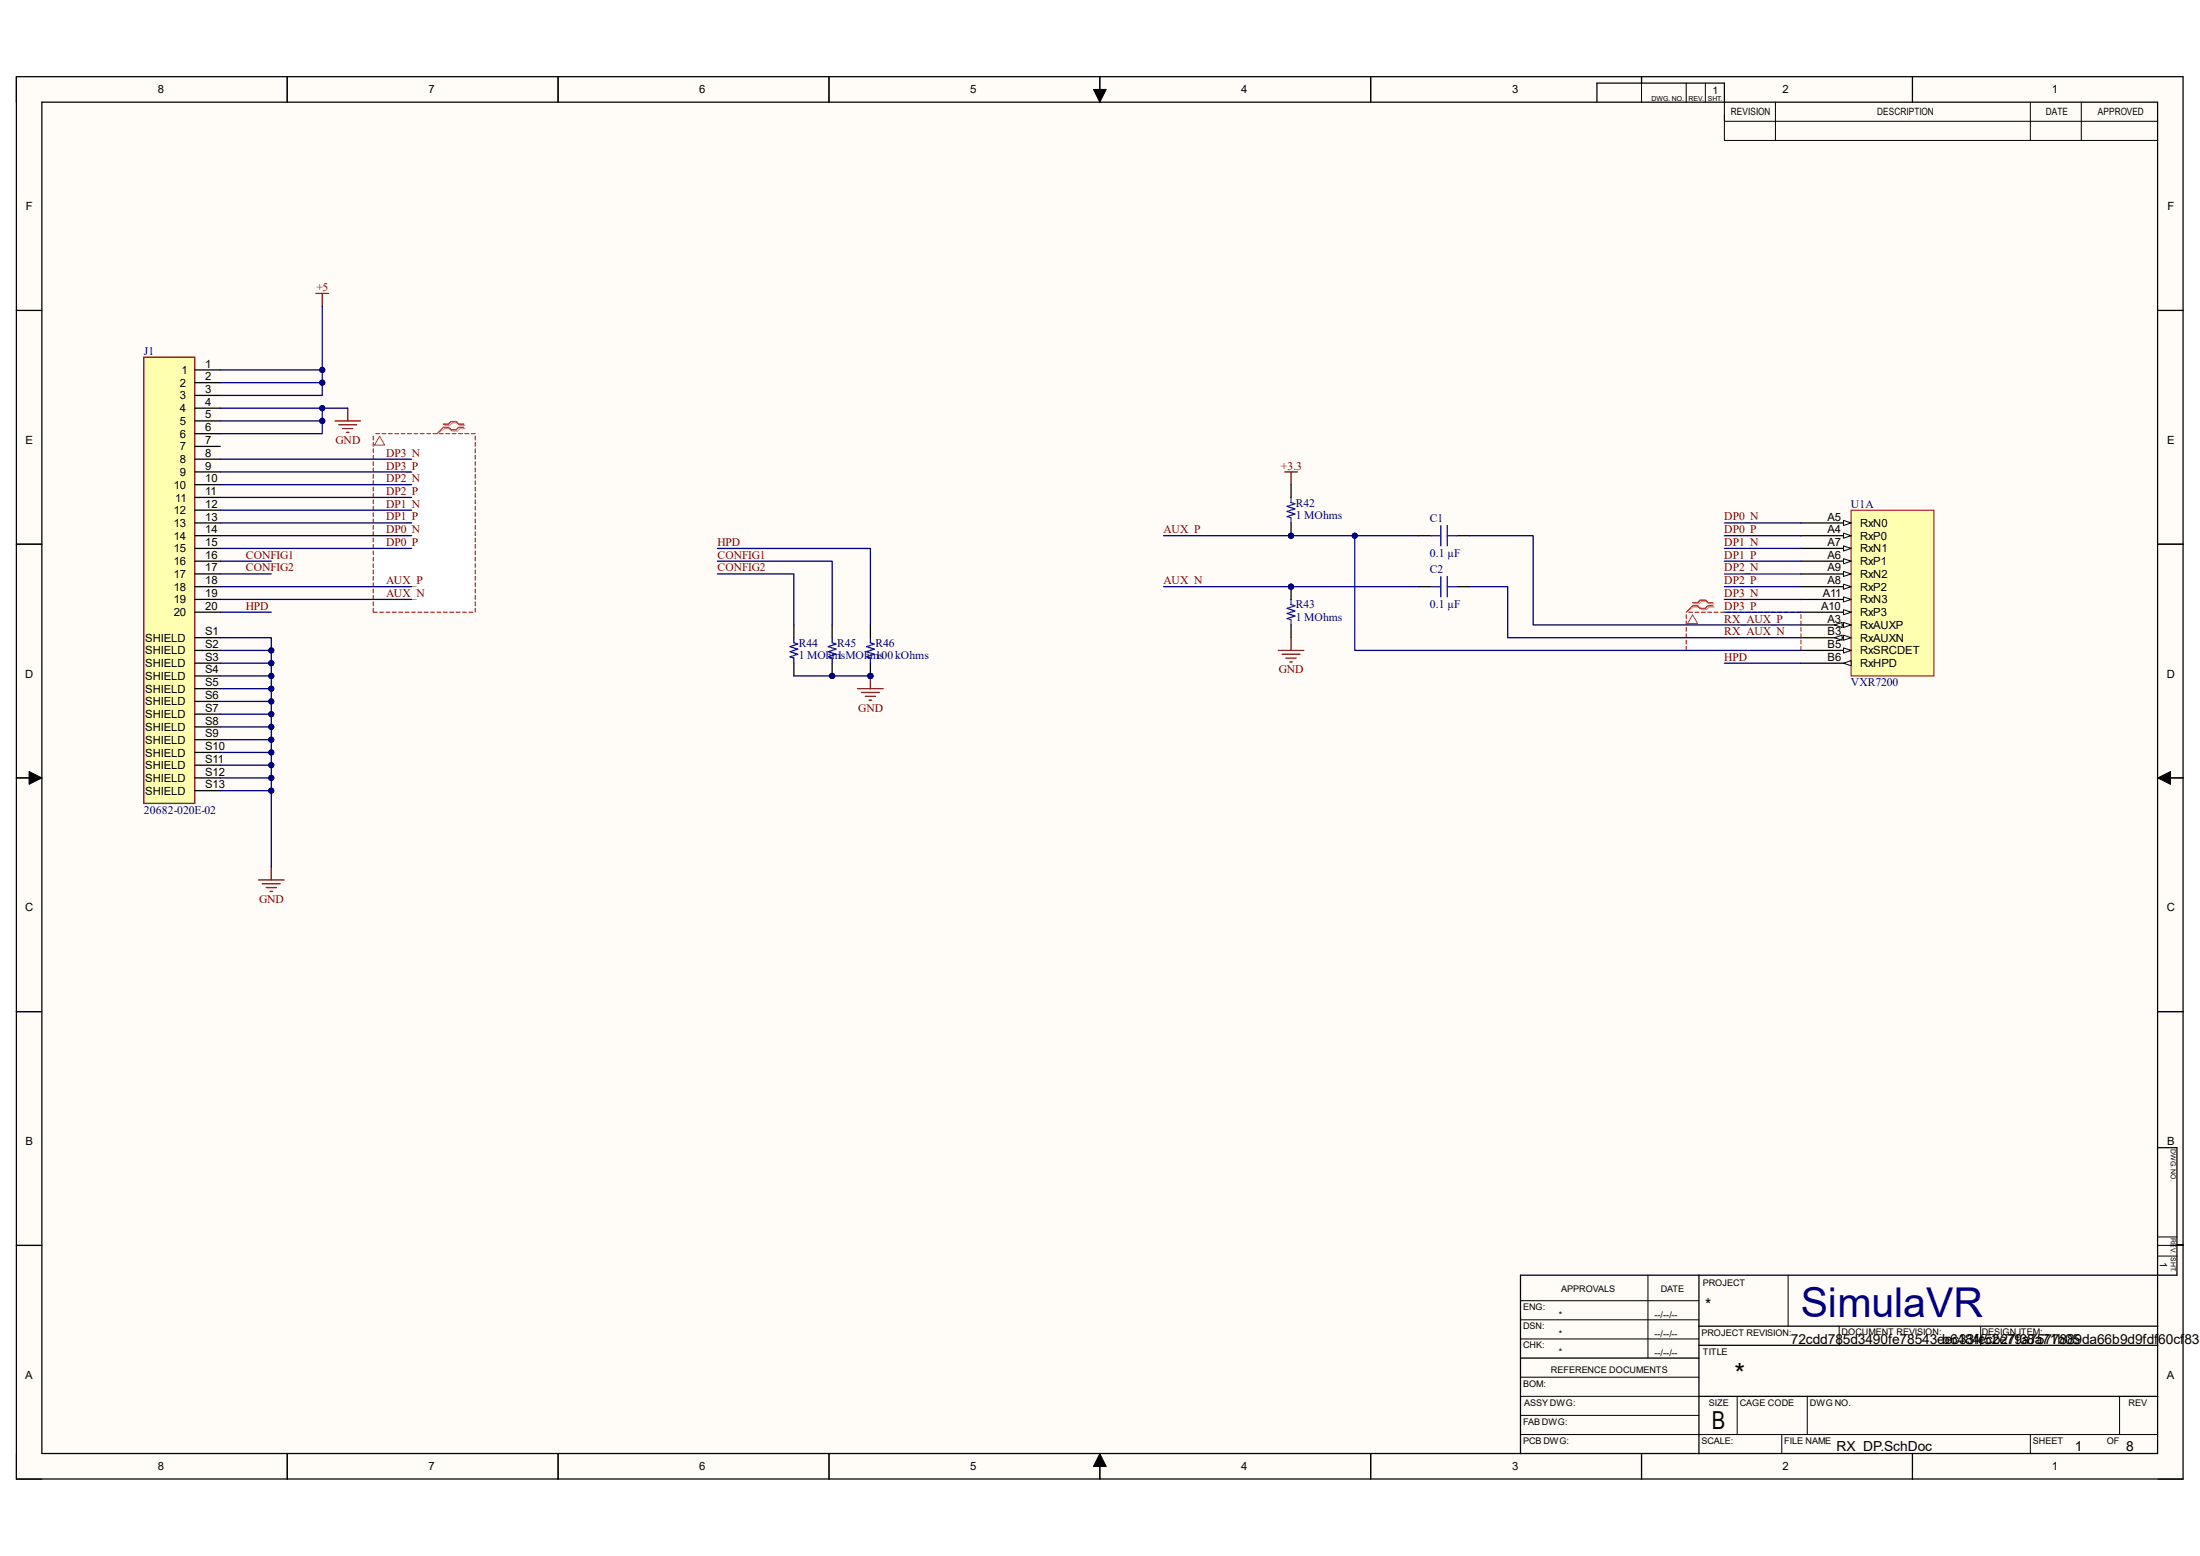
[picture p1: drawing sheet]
<svg xmlns="http://www.w3.org/2000/svg" width="297mm" height="210mm" viewBox="0 0 297 210" stroke-linecap="round" stroke-linejoin="round" font-family="sans-serif">
<g fill="#fffcf8">
<path d="M2.2 10.4h292.6v189.2h-292.6z" fill-rule="evenodd"/>
<path d="M5.7 13.8h285.6v182.4h-285.6z" fill-rule="evenodd"/>
</g>
<g fill="none" stroke="#000" stroke-width=".14">
<path d="M2.2 10.3v3.5M38.8 10.3v3.5M75.3 10.3v3.5M111.9 10.4v3.4M148.5 10.4v3.4M185 10.4v3.4M221.6 10.4v3.4M258.2 10.4v3.4M2.2 41.9h3.4M291.3 41.9h3.5M2.2 73.4h3.4M291.3 73.4h3.5"/>
<path d="M2.2 105h3.4M291.3 105h3.5M2.2 136.5h3.4M291.3 136.5h3.5M2.2 168.1h3.4M291.3 168.1h3.5M2.2 196.2v3.4h3.5M38.8 196.2v3.4M75.3 196.2v3.4M111.9 196.2v3.4M148.5 196.2v3.4M185 196.2v3.4"/>
<path d="M221.6 196.2v3.4M258.2 196.2v3.4M291.3 199.6h3.5"/>
</g>
<g fill="#fff">
<path d="M50.4 58.5h13.8v24.1h-13.8z" fill-rule="evenodd"/>
<path d="M227.6 82.6h15.5v5.2h-15.5z" fill-rule="evenodd"/>
</g>
<g fill="none" stroke="#000" stroke-width=".14">
<path d="M147.6 12.1h1.7l-.8 1.7zM227.6 11.2v2.6M230.2 11.2v2.6M232.8 13.8v5.2h58.5M232.8 16.4h58.5M239.7 13.8v5.2M274.1 13.8v5.2M281 13.8v5.2M3.9 104.1l1.7 .9-1.7 .9zM291.3 105l1.7-.9v1.8zM205.3 178.1h24.1M205.3 175.6h24.1"/>
<path d="M222.5 172.1v11.2M241.4 172.1v6.9M248.3 179v2.6M267.4 179v2.6M291.3 169.5h2.6M291.3 167h2.6M148.5 196.2l.8 1.7h-1.7zM205.3 193.6h86M205.3 180.7h24.1M205.3 188.5h24.1M205.3 185.9h24.1M205.3 191h24.1"/>
<path d="M234.5 188.5v5.1M240.5 193.6v2.6M244 188.5v5.1M274.1 193.6v2.6M286.2 188.5v5.1"/>
</g>
<g fill="none" stroke="#000" stroke-width=".17">
<path d="M2.2 10.4h292.5v189.2h-292.5zM5.7 13.8h285.6v182.4h-285.6zM38.8 10.3v3.5M75.3 10.3v3.5M111.9 10.4v3.4M148.5 10.4v3.4M185 10.4v3.4M215.6 13.8v-2.6h17.2v2.6M221.6 10.4v.8M258.2 10.4v3.4M2.2 41.9h3.4M291.3 41.9h3.5"/>
<path d="M2.2 73.4h3.4M291.3 73.4h3.5M2.2 105h3.4M291.3 105h3.5M2.2 136.5h3.4M291.3 136.5h3.5M291.3 154.9h2.6v17.2h-88.6v24.1M2.2 168.1h3.4M229.4 179h61.9M229.4 172.1v24.1M293.9 168h.9M38.8 196.2v3.4"/>
<path d="M75.3 196.2v3.4M111.9 196.2v3.4M148.5 196.2v3.4M185 196.2v3.4M205.3 183.3h24.1M221.6 196.2v3.4M229.4 181.6h61.9M229.4 188.5h61.9M258.2 196.2v3.4"/>
</g>
<path d="M147.6 12.1h1.7l-.8 1.7zM3.9 104.1l1.7 .9-1.7 .9zM291.3 105l1.7-.9v1.8zM148.5 196.2l.8 1.7h-1.7z" fill="#000"/>
<path d="M249.9 68.9h11.2v22.3h-11.2z" fill-rule="evenodd" fill="#ffffb0"/>
<path d="M249.9 68.9h11.2v22.3h-11.2z" fill="none" stroke="#800000" stroke-width=".14"/>
<path d="M243.1 70.6h6.8" fill="none" stroke="#000" stroke-width=".17"/>
<path d="M248.9 70.2l1 .4-1 .3z" fill="#f8fcff"/>
<path d="M248.9 70.2l1 .4-1 .3z" fill="none" stroke="#000" stroke-width=".14"/>
<path d="M243.1 72.3h6.8" fill="none" stroke="#000" stroke-width=".17"/>
<path d="M248.9 72l1 .3-1 .3z" fill="#f8fcff"/>
<path d="M248.9 72l1 .3-1 .3z" fill="none" stroke="#000" stroke-width=".14"/>
<path d="M243.1 74h6.8" fill="none" stroke="#000" stroke-width=".17"/>
<path d="M248.9 73.7l1 .3-1 .4z" fill="#f8fcff"/>
<path d="M248.9 73.7l1 .3-1 .4z" fill="none" stroke="#000" stroke-width=".14"/>
<path d="M243.1 75.7h6.8" fill="none" stroke="#000" stroke-width=".17"/>
<path d="M248.9 75.4l1 .3-1 .4z" fill="#f8fcff"/>
<path d="M248.9 75.4l1 .3-1 .4z" fill="none" stroke="#000" stroke-width=".14"/>
<path d="M243.1 77.5h6.8" fill="none" stroke="#000" stroke-width=".17"/>
<path d="M248.9 77.1l1 .4-1 .3z" fill="#f8fcff"/>
<path d="M248.9 77.1l1 .4-1 .3z" fill="none" stroke="#000" stroke-width=".14"/>
<path d="M243.1 79.2h6.8" fill="none" stroke="#000" stroke-width=".17"/>
<path d="M248.9 78.8l1 .4-1 .3z" fill="#f8fcff"/>
<path d="M248.9 78.8l1 .4-1 .3z" fill="none" stroke="#000" stroke-width=".14"/>
<path d="M243.1 80.9h6.8" fill="none" stroke="#000" stroke-width=".17"/>
<path d="M248.9 80.6l1 .3-1 .3z" fill="#f8fcff"/>
<path d="M248.9 80.6l1 .3-1 .3z" fill="none" stroke="#000" stroke-width=".14"/>
<path d="M243.1 82.6h6.8" fill="none" stroke="#000" stroke-width=".17"/>
<path d="M248.9 82.3l1 .3-1 .4z" fill="#f8fcff"/>
<path d="M248.9 82.3l1 .3-1 .4z" fill="none" stroke="#000" stroke-width=".14"/>
<path d="M243.1 84.3h6.8" fill="none" stroke="#000" stroke-width=".17"/>
<path d="M248.9 84l1 .3-1 .4z" fill="#f8fcff"/>
<path d="M248.9 84l1 .3-1 .4z" fill="none" stroke="#000" stroke-width=".14"/>
<path d="M247.7 84.3l1-.3v.7z" fill="#f8fcff"/>
<path d="M247.7 84.3l1-.3v.7z" fill="none" stroke="#000" stroke-width=".14"/>
<path d="M243.1 86.1h6.8" fill="none" stroke="#000" stroke-width=".17"/>
<path d="M248.9 85.7l1 .4-1 .3z" fill="#f8fcff"/>
<path d="M248.9 85.7l1 .4-1 .3z" fill="none" stroke="#000" stroke-width=".14"/>
<path d="M247.7 86.1l1-.4v.7z" fill="#f8fcff"/>
<path d="M247.7 86.1l1-.4v.7z" fill="none" stroke="#000" stroke-width=".14"/>
<path d="M243.1 87.8h6.8" fill="none" stroke="#000" stroke-width=".17"/>
<path d="M248.9 87.5l1 .3-1 .3z" fill="#f8fcff"/>
<path d="M248.9 87.5l1 .3-1 .3z" fill="none" stroke="#000" stroke-width=".14"/>
<path d="M243.1 89.5h6.8" fill="none" stroke="#000" stroke-width=".17"/>
<path d="M248.9 89.5l1-.3v.7z" fill="#f8fcff"/>
<path d="M248.9 89.5l1-.3v.7z" fill="none" stroke="#000" stroke-width=".14"/>
<path d="M115.8 93h3.4M116.3 93.5h2.4M116.8 94h1.4M117.3 94.5h.4M117.5 91.2v1.8" fill="none" stroke="#800000" stroke-width=".17"/>
<circle cx="117.5" cy="91.2" r=".34" fill="#000080"/>
<circle cx="117.5" cy="91.2" r=".34" fill="none" stroke="#000080" stroke-width=".14"/>
<path d="M173.4 63.7h1.8M174.3 63.7v1.7M172.6 87.8h3.4M173.1 88.3h2.4M173.6 88.8h1.4M174.1 89.3h.4M174.3 86.1v1.7" fill="none" stroke="#800000" stroke-width=".17"/>
<path d="M191.5 72.3h1.7M191.5 79.2h1.7M196.7 72.3h1.7M196.7 79.2h1.7" fill="none" stroke="#000" stroke-width=".17"/>
<path d="M193.2 72.3h1.3M193.2 79.2h1.3M194.5 70.9v2.8M194.5 77.8v2.8M195.4 72.3h1.3M195.4 70.9v2.8M195.4 77.8v2.8M195.4 79.2h1.3" fill="none" stroke="#00f" stroke-width=".17"/>
<circle cx="174.3" cy="72.3" r=".34" fill="#000080"/>
<circle cx="174.3" cy="72.3" r=".34" fill="none" stroke="#000080" stroke-width=".14"/>
<path d="M174.3 65.4v1.7M174.3 70.6v1.7" fill="none" stroke="#000" stroke-width=".17"/>
<circle cx="174.3" cy="72.3" r=".34" fill="#000080"/>
<circle cx="174.3" cy="72.3" r=".34" fill="none" stroke="#000080" stroke-width=".14"/>
<path d="M174.3 67.1v.7l.5 .2-1 .3 1 .4-1 .3 1 .4-1 .3 .5 .2v.7" fill="none" stroke="#00f" stroke-width=".17"/>
<circle cx="174.3" cy="79.2" r=".34" fill="#000080"/>
<circle cx="174.3" cy="79.2" r=".34" fill="none" stroke="#000080" stroke-width=".14"/>
<path d="M174.3 79.2v1.7" fill="none" stroke="#000" stroke-width=".17"/>
<circle cx="174.3" cy="79.2" r=".34" fill="#000080"/>
<circle cx="174.3" cy="79.2" r=".34" fill="none" stroke="#000080" stroke-width=".14"/>
<path d="M107.2 84.3v1.8M107.2 89.5v1.7M174.3 84.3v1.8" fill="none" stroke="#000" stroke-width=".17"/>
<path d="M107.2 86.1v.7l.5 .1-1 .4 1 .3-1 .4 1 .3-1 .4 .5 .1v.7M174.3 80.9v.7l.5 .2-1 .3 1 .4-1 .3 1 .3-1 .4 .5 .2v.6" fill="none" stroke="#00f" stroke-width=".17"/>
<circle cx="112.3" cy="91.2" r=".34" fill="#000080"/>
<circle cx="112.3" cy="91.2" r=".34" fill="none" stroke="#000080" stroke-width=".14"/>
<path d="M112.3 84.3v1.8M112.3 89.5v1.7" fill="none" stroke="#000" stroke-width=".17"/>
<circle cx="112.3" cy="91.2" r=".34" fill="#000080"/>
<circle cx="112.3" cy="91.2" r=".34" fill="none" stroke="#000080" stroke-width=".14"/>
<path d="M112.3 86.1v.7l.6 .1-1.1 .4 1.1 .3-1.1 .4 1.1 .3-1.1 .4 .5 .1v.7" fill="none" stroke="#00f" stroke-width=".17"/>
<circle cx="117.5" cy="91.2" r=".34" fill="#000080"/>
<circle cx="117.5" cy="91.2" r=".34" fill="none" stroke="#000080" stroke-width=".14"/>
<path d="M117.5 84.3v1.8M117.5 89.5v1.7" fill="none" stroke="#000" stroke-width=".17"/>
<circle cx="117.5" cy="91.2" r=".34" fill="#000080"/>
<circle cx="117.5" cy="91.2" r=".34" fill="none" stroke="#000080" stroke-width=".14"/>
<path d="M117.5 86.1v.7l.5 .1-1 .4 1 .3-1 .4 1 .3-1 .4 .5 .1v.7" fill="none" stroke="#00f" stroke-width=".17"/>
<path d="M42.6 39.6h1.8M43.5 39.6v1.7M45.2 56.8h3.5M45.7 57.3h2.5M46.3 57.8h1.3M46.8 58.4h.3M46.9 55.1v1.7" fill="none" stroke="#800000" stroke-width=".17"/>
<path d="M60 57.4h.7l.4-.3h.6l.4 .3h.7M60 57.8h.7l.4 .4h.6l.4-.4h.7" fill="none" stroke="#d0a19e" stroke-width=".17"/>
<path d="M60 57.8l-1 .7" fill="none" stroke="#d0a19e" stroke-width=".14"/>
<path d="M59.9 57.2h.6l.4-.3h.7l.3 .3h.7M59.9 57.7h.6l.4 .3h.7l.3-.3h.7" fill="none" stroke="#f00" stroke-width=".17"/>
<g fill="none" stroke="#f00" stroke-width=".14">
<path d="M50.4 58.9v.5M50.4 59.7v.6M50.7 58.5h.5M51.6 58.5h.5M52.4 58.5h.6M53.3 58.5h.5M54.2 58.5h.5M55 58.5h.6M55.9 58.5h.5M56.7 58.5h.6M57.6 58.5h.5M59.3 58.5h.6"/>
<path d="M59.9 57.7l-.9 .8h-.5M60.2 58.5h.5M61 58.5h.6M61.9 58.5h.5M62.8 58.5h.5M63.6 58.5h.6M64.2 58.9v.5M64.2 59.7v.6M50.4 60.6v.5M50.4 61.4v.6M50.4 62.3v.5M50.4 63.2v.5"/>
<path d="M50.4 64v.6M50.4 64.9v.5M50.4 65.7v.6M50.4 66.6v.5M50.4 67.5v.5M50.4 68.3v.6M50.4 69.2v.5M50.4 70v.6M50.4 70.9v.5M50.4 71.8v.5M50.4 72.6v.6M50.4 73.5v.5"/>
<path d="M50.4 74.3v.6M50.4 75.2v.5M50.4 76.1v.5M50.4 76.9v.6M50.4 77.8v.5M50.4 78.6v.6M50.4 79.5v.5M64.2 60.6v.5M64.2 61.4v.6M64.2 62.3v.5M64.2 63.2v.5M64.2 64v.6"/>
<path d="M64.2 64.9v.5M64.2 65.7v.6M64.2 66.6v.5M64.2 67.5v.5M64.2 68.3v.6M64.2 69.2v.5M64.2 70v.6M64.2 70.9v.5M64.2 71.8v.5M64.2 72.6v.6M64.2 73.5v.5M64.2 74.3v.6"/>
<path d="M64.2 75.2v.5M64.2 76.1v.5M64.2 76.9v.6M64.2 77.8v.5M64.2 78.6v.6M64.2 79.5v.5M50.4 82.1v.5h.5M50.4 80.4v.5M50.4 81.2v.6M51.2 82.6h.6M52.1 82.6h.5M53 82.6h.5"/>
<path d="M53.8 82.6h.6M54.7 82.6h.5M55.6 82.6h.5M56.4 82.6h.6M57.3 82.6h.5M58.1 82.6h.6M59 82.6h.5M59.9 82.6h.5M60.7 82.6h.6M61.6 82.6h.5M62.4 82.6h.6M63.3 82.6h.5"/>
<path d="M64.2 80.4v.5M64.2 81.2v.6M64.2 82.1v.5"/>
</g>
<path d="M51.2 58.9l.7 1.2h-1.3z" fill="none" stroke="#f33" stroke-width=".14"/>
<path d="M19.4 48.2h6.9v60.2h-6.9z" fill-rule="evenodd" fill="#ffffb0"/>
<path d="M19.4 48.2h6.9v60.2h-6.9zM34.9 118.8h3.4M35.4 119.3h2.4M35.9 119.8h1.4M36.6 117v1.8M36.4 120.3h.4" fill="none" stroke="#800000" stroke-width=".17"/>
<g fill="none" stroke="#000" stroke-width=".17">
<path d="M26.3 49.9h3.4M26.3 51.6h3.4M26.3 53.4h3.4M26.3 55.1h3.4M26.3 56.8h3.4M26.3 58.5h3.4M26.3 60.3h3.4M26.3 62h3.4M26.3 63.7h3.4M26.3 65.4h3.4M26.3 67.1h3.4M26.3 68.9h3.4"/>
<path d="M26.3 70.6h3.4M26.3 72.3h3.4M26.3 74h3.4M26.3 75.7h3.4M26.3 77.5h3.4M26.3 79.2h3.4M26.3 80.9h3.4M26.3 82.6h3.4M26.3 86.1h3.4M26.3 87.8h3.4M26.3 89.5h3.4M26.3 91.2h3.4"/>
<path d="M26.3 93h3.4M26.3 94.7h3.4M26.3 96.4h3.4M26.3 98.1h3.4M26.3 99.8h3.4M26.3 101.6h3.4M26.3 103.3h3.4M26.3 105h3.4M26.3 106.7h3.4"/>
</g>
<path d="M228.7 81.5h.7l.3-.3h.7l.3 .3h.7M228.7 81.9h.7l.3 .4h.7l.3-.4h.7" fill="none" stroke="#d0a19e" stroke-width=".17"/>
<path d="M228.7 81.9l-1.1 .7" fill="none" stroke="#d0a19e" stroke-width=".14"/>
<path d="M228.5 81.3h.7l.3-.3h.7l.4 .3h.7M228.5 81.8h.7l.3 .3h.7l.4-.3h.7" fill="none" stroke="#f00" stroke-width=".17"/>
<g fill="none" stroke="#f00" stroke-width=".14">
<path d="M227.6 87.2v.6h.6M227.6 83v.5M227.6 83.8v.5M227.6 84.7v.5M227.6 85.5v.6M227.6 86.4v.5M228 82.6h.5M228.5 81.8l-.9 .8M228.5 87.8h.5M228.8 82.6h.6M229.4 87.8h.5M229.7 82.6h.5"/>
<path d="M230.2 87.8h.6M230.5 82.6h.6M231.1 87.8h.5M231.4 82.6h.5M231.9 87.8h.6M232.3 82.6h.5M232.8 87.8h.5M233.1 82.6h.6M233.7 87.8h.5M234 82.6h.5M234.5 87.8h.6M234.9 82.6h.5"/>
<path d="M235.4 87.8h.5M235.7 82.6h.6M236.3 87.8h.5M236.6 82.6h.5M237.1 87.8h.5M237.4 82.6h.6M238 87.8h.5M238.3 82.6h.5M238.8 87.8h.6M239.2 82.6h.5M239.7 87.8h.5M240 82.6h.5"/>
<path d="M240.5 87.8h.6M240.9 82.6h.5M241.4 87.8h.5M241.7 82.6h.6M242.3 87.8h.5M242.6 82.6h.5M243.1 83v.5M243.1 83.8v.5M243.1 84.7v.5M243.1 85.5v.6M243.1 86.4v.5M243.1 87.2v.6"/>
</g>
<path d="M228.5 83l.7 1.2h-1.4z" fill="none" stroke="#f33" stroke-width=".14"/>
<path d="M232.8 79.2h10.3M232.8 77.5h10.3M232.8 75.7h10.3M232.8 74h10.3M232.8 72.3h10.3M232.8 70.6h10.3M107.2 91.2h10.3M232.8 82.6h10.3M232.8 80.9h10.3M232.8 89.5h10.3" fill="none" stroke="#000080" stroke-width=".17"/>
<circle cx="112.3" cy="91.2" r=".34" fill="#000080"/>
<circle cx="112.3" cy="91.2" r=".34" fill="none" stroke="#000080" stroke-width=".14"/>
<circle cx="117.5" cy="91.2" r=".34" fill="#000080"/>
<circle cx="117.5" cy="91.2" r=".34" fill="none" stroke="#000080" stroke-width=".14"/>
<path d="M157.1 72.3h34.4" fill="none" stroke="#000080" stroke-width=".17"/>
<circle cx="174.3" cy="72.3" r=".34" fill="#000080"/>
<circle cx="174.3" cy="72.3" r=".34" fill="none" stroke="#000080" stroke-width=".14"/>
<circle cx="182.9" cy="72.3" r=".34" fill="#000080"/>
<circle cx="182.9" cy="72.3" r=".34" fill="none" stroke="#000080" stroke-width=".14"/>
<path d="M157.1 79.2h34.4" fill="none" stroke="#000080" stroke-width=".17"/>
<circle cx="174.3" cy="79.2" r=".34" fill="#000080"/>
<circle cx="174.3" cy="79.2" r=".34" fill="none" stroke="#000080" stroke-width=".14"/>
<path d="M182.9 72.3v15.5h60.2" fill="none" stroke="#000080" stroke-width=".17"/>
<circle cx="182.9" cy="72.3" r=".34" fill="#000080"/>
<circle cx="182.9" cy="72.3" r=".34" fill="none" stroke="#000080" stroke-width=".14"/>
<path d="M29.7 49.9h13.8M96.9 74h20.6v10.3M96.9 75.7h15.4v8.6M96.9 77.5h10.3v6.8M198.4 79.2h5.1v6.9h39.6M198.4 72.3h8.6v12h36.1" fill="none" stroke="#000080" stroke-width=".17"/>
<circle cx="43.5" cy="49.9" r=".34" fill="#000080"/>
<circle cx="43.5" cy="49.9" r=".34" fill="none" stroke="#000080" stroke-width=".14"/>
<path d="M43.5 41.3v10.3h-13.8" fill="none" stroke="#000080" stroke-width=".17"/>
<circle cx="43.5" cy="49.9" r=".34" fill="#000080"/>
<circle cx="43.5" cy="49.9" r=".34" fill="none" stroke="#000080" stroke-width=".14"/>
<circle cx="43.5" cy="51.6" r=".34" fill="#000080"/>
<circle cx="43.5" cy="51.6" r=".34" fill="none" stroke="#000080" stroke-width=".14"/>
<path d="M43.5 51.6v1.8h-13.8" fill="none" stroke="#000080" stroke-width=".17"/>
<circle cx="43.5" cy="51.6" r=".34" fill="#000080"/>
<circle cx="43.5" cy="51.6" r=".34" fill="none" stroke="#000080" stroke-width=".14"/>
<path d="M29.7 55.1h13.8v1.7h-13.8" fill="none" stroke="#000080" stroke-width=".17"/>
<circle cx="43.5" cy="55.1" r=".34" fill="#000080"/>
<circle cx="43.5" cy="55.1" r=".34" fill="none" stroke="#000080" stroke-width=".14"/>
<circle cx="43.5" cy="56.8" r=".34" fill="#000080"/>
<circle cx="43.5" cy="56.8" r=".34" fill="none" stroke="#000080" stroke-width=".14"/>
<path d="M43.5 55.1h3.4" fill="none" stroke="#000080" stroke-width=".17"/>
<circle cx="43.5" cy="55.1" r=".34" fill="#000080"/>
<circle cx="43.5" cy="55.1" r=".34" fill="none" stroke="#000080" stroke-width=".14"/>
<path d="M43.5 56.8v1.7h-13.8" fill="none" stroke="#000080" stroke-width=".17"/>
<circle cx="43.5" cy="56.8" r=".34" fill="#000080"/>
<circle cx="43.5" cy="56.8" r=".34" fill="none" stroke="#000080" stroke-width=".14"/>
<g fill="none" stroke="#000080" stroke-width=".17">
<path d="M29.7 77.5h6.9M29.7 75.7h6.9M29.7 79.2h25.9M29.7 74h25.9M29.7 72.3h25.9M29.7 70.6h25.9M29.7 68.9h25.9M29.7 67.1h25.9M29.7 65.4h25.9M29.7 63.7h25.9M29.7 62h25.9M29.7 82.6h6.9"/>
<path d="M29.7 80.9h25.9M29.7 87.8h6.9"/>
</g>
<circle cx="36.6" cy="87.8" r=".34" fill="#000080"/>
<circle cx="36.6" cy="87.8" r=".34" fill="none" stroke="#000080" stroke-width=".14"/>
<path d="M29.7 89.5h6.9" fill="none" stroke="#000080" stroke-width=".17"/>
<circle cx="36.6" cy="89.5" r=".34" fill="#000080"/>
<circle cx="36.6" cy="89.5" r=".34" fill="none" stroke="#000080" stroke-width=".14"/>
<path d="M29.7 91.2h6.9" fill="none" stroke="#000080" stroke-width=".17"/>
<circle cx="36.6" cy="91.2" r=".34" fill="#000080"/>
<circle cx="36.6" cy="91.2" r=".34" fill="none" stroke="#000080" stroke-width=".14"/>
<path d="M29.7 93h6.9" fill="none" stroke="#000080" stroke-width=".17"/>
<circle cx="36.6" cy="93" r=".34" fill="#000080"/>
<circle cx="36.6" cy="93" r=".34" fill="none" stroke="#000080" stroke-width=".14"/>
<path d="M29.7 94.7h6.9" fill="none" stroke="#000080" stroke-width=".17"/>
<circle cx="36.6" cy="94.7" r=".34" fill="#000080"/>
<circle cx="36.6" cy="94.7" r=".34" fill="none" stroke="#000080" stroke-width=".14"/>
<path d="M29.7 96.4h6.9" fill="none" stroke="#000080" stroke-width=".17"/>
<circle cx="36.6" cy="96.4" r=".34" fill="#000080"/>
<circle cx="36.6" cy="96.4" r=".34" fill="none" stroke="#000080" stroke-width=".14"/>
<path d="M29.7 98.1h6.9" fill="none" stroke="#000080" stroke-width=".17"/>
<circle cx="36.6" cy="98.1" r=".34" fill="#000080"/>
<circle cx="36.6" cy="98.1" r=".34" fill="none" stroke="#000080" stroke-width=".14"/>
<path d="M29.7 99.8h6.9" fill="none" stroke="#000080" stroke-width=".17"/>
<circle cx="36.6" cy="99.8" r=".34" fill="#000080"/>
<circle cx="36.6" cy="99.8" r=".34" fill="none" stroke="#000080" stroke-width=".14"/>
<path d="M29.7 101.6h6.9" fill="none" stroke="#000080" stroke-width=".17"/>
<circle cx="36.6" cy="101.6" r=".34" fill="#000080"/>
<circle cx="36.6" cy="101.6" r=".34" fill="none" stroke="#000080" stroke-width=".14"/>
<path d="M29.7 103.3h6.9" fill="none" stroke="#000080" stroke-width=".17"/>
<circle cx="36.6" cy="103.3" r=".34" fill="#000080"/>
<circle cx="36.6" cy="103.3" r=".34" fill="none" stroke="#000080" stroke-width=".14"/>
<path d="M29.7 105h6.9" fill="none" stroke="#000080" stroke-width=".17"/>
<circle cx="36.6" cy="105" r=".34" fill="#000080"/>
<circle cx="36.6" cy="105" r=".34" fill="none" stroke="#000080" stroke-width=".14"/>
<path d="M29.7 86.1h6.9v20.6h-6.9" fill="none" stroke="#000080" stroke-width=".17"/>
<circle cx="36.6" cy="87.8" r=".34" fill="#000080"/>
<circle cx="36.6" cy="87.8" r=".34" fill="none" stroke="#000080" stroke-width=".14"/>
<circle cx="36.6" cy="89.5" r=".34" fill="#000080"/>
<circle cx="36.6" cy="89.5" r=".34" fill="none" stroke="#000080" stroke-width=".14"/>
<circle cx="36.6" cy="91.2" r=".34" fill="#000080"/>
<circle cx="36.6" cy="91.2" r=".34" fill="none" stroke="#000080" stroke-width=".14"/>
<circle cx="36.6" cy="93" r=".34" fill="#000080"/>
<circle cx="36.6" cy="93" r=".34" fill="none" stroke="#000080" stroke-width=".14"/>
<circle cx="36.6" cy="94.7" r=".34" fill="#000080"/>
<circle cx="36.6" cy="94.7" r=".34" fill="none" stroke="#000080" stroke-width=".14"/>
<circle cx="36.6" cy="96.4" r=".34" fill="#000080"/>
<circle cx="36.6" cy="96.4" r=".34" fill="none" stroke="#000080" stroke-width=".14"/>
<circle cx="36.6" cy="98.1" r=".34" fill="#000080"/>
<circle cx="36.6" cy="98.1" r=".34" fill="none" stroke="#000080" stroke-width=".14"/>
<circle cx="36.6" cy="99.8" r=".34" fill="#000080"/>
<circle cx="36.6" cy="99.8" r=".34" fill="none" stroke="#000080" stroke-width=".14"/>
<circle cx="36.6" cy="101.6" r=".34" fill="#000080"/>
<circle cx="36.6" cy="101.6" r=".34" fill="none" stroke="#000080" stroke-width=".14"/>
<circle cx="36.6" cy="103.3" r=".34" fill="#000080"/>
<circle cx="36.6" cy="103.3" r=".34" fill="none" stroke="#000080" stroke-width=".14"/>
<circle cx="36.6" cy="105" r=".34" fill="#000080"/>
<circle cx="36.6" cy="105" r=".34" fill="none" stroke="#000080" stroke-width=".14"/>
<circle cx="36.6" cy="106.7" r=".34" fill="#000080"/>
<circle cx="36.6" cy="106.7" r=".34" fill="none" stroke="#000080" stroke-width=".14"/>
<path d="M36.6 106.7v10.3" fill="none" stroke="#000080" stroke-width=".17"/>
<circle cx="36.6" cy="106.7" r=".34" fill="#000080"/>
<circle cx="36.6" cy="106.7" r=".34" fill="none" stroke="#000080" stroke-width=".14"/>
<text font-size="5.5" fill="#000080" x="243.1" y="177.8">SimulaVR</text>
<text font-size="3.7" x="234.2" y="186.6">*</text>
<text font-size="3.3" x="231.1" y="192.9">B</text>
<text font-size="2.2" x="230.2" y="176.8">*</text>
<g font-size="1.9">
<text x="241.8" y="181.4">72cdd785d3490fe78543eec33fecb27f38a71b05</text>
<text x="262.2" y="181.4">b6484f52e79a7577889da66b9d9fdf60cf833e</text>
<text x="247.9" y="195.8">RX_DP.SchDoc</text>
<text x="280.1" y="195.8">1</text>
<text x="287" y="195.8">8</text>
</g>
<g font-size="1.6" fill="#800000">
<text x="42.7" y="39.3">+5</text>
<text x="45.3" y="59.9">GND</text>
<text x="52.1" y="61.6">DP3_N</text>
<text x="52.1" y="63.4">DP3_P</text>
<text x="52.1" y="65.1">DP2_N</text>
<text x="172.9" y="63.4">+3.3</text>
<text x="52.1" y="66.8">DP2_P</text>
<text x="52.1" y="68.5">DP1_N</text>
<text x="52.1" y="70.2">DP1_P</text>
<text x="52.1" y="72">DP0_N</text>
<text x="157.1" y="72">AUX_P</text>
<text x="232.8" y="70.2">DP0_N</text>
<text x="232.8" y="72">DP0_P</text>
<text x="33.2" y="75.4">CONFIG1</text>
<text x="33.2" y="77.1">CONFIG2</text>
<text x="52.1" y="73.7">DP0_P</text>
<text x="96.9" y="73.7">HPD</text>
<text x="96.9" y="77.1">CONFIG2</text>
<text x="96.9" y="75.4">CONFIG1</text>
<text x="232.8" y="73.7">DP1_N</text>
<text x="232.8" y="75.4">DP1_P</text>
<text x="232.8" y="77.1">DP2_N</text>
<text x="33.2" y="82.3">HPD</text>
<text x="52.1" y="78.9">AUX_P</text>
<text x="52.1" y="80.6">AUX_N</text>
<text x="157.1" y="78.9">AUX_N</text>
<text x="232.8" y="78.9">DP2_P</text>
<text x="232.8" y="80.6">DP3_N</text>
<text x="232.8" y="82.3">DP3_P</text>
<text x="232.8" y="84">RX_AUX_P</text>
<text x="232.8" y="85.7">RX_AUX_N</text>
<text x="232.8" y="89.2">HPD</text>
<text x="172.6" y="90.9">GND</text>
<text x="115.9" y="96.1">GND</text>
<text x="35" y="121.9">GND</text>
</g>
<g font-size="1.6" fill="#000080">
<text x="19.4" y="47.9">J1</text>
<text x="175" y="70.1">1 MOhms</text>
<text x="175" y="68.4">R42</text>
<text x="193" y="70.4">C1</text>
<text x="249.9" y="68.5">U1A</text>
<text x="193" y="75.2">0.1 µF</text>
<text x="193" y="77.3">C2</text>
<text x="175" y="83.8">1 MOhms</text>
<text x="175" y="82.1">R43</text>
<text x="193" y="82.1">0.1 µF</text>
<text x="107.9" y="89">1 MOhms</text>
<text x="107.9" y="87.3">R44</text>
<text x="113" y="89">1 MOhms</text>
<text x="113" y="87.3">R45</text>
<text x="118.2" y="89">100 kOhms</text>
<text x="118.2" y="87.3">R46</text>
<text x="249.9" y="92.6">VXR7200</text>
<text x="19.4" y="109.8">20682-020E-02</text>
</g>
<g font-size="1.5">
<text x="21.3" y="12.6">8</text>
<text x="57.8" y="12.6">7</text>
<text x="94.4" y="12.6">6</text>
<text x="131" y="12.6">5</text>
<text x="167.6" y="12.6">4</text>
<text x="204.1" y="12.6">3</text>
<text x="240.7" y="12.6">2</text>
<text x="277" y="12.6">1</text>
<text x="3.5" y="28.4">F</text>
<text x="292.6" y="28.4">F</text>
<text x="24.3" y="52.2">2</text>
<text x="24.3" y="53.9">3</text>
<text x="24.5" y="50.5">1</text>
<text x="27.7" y="49.6">1</text>
<text x="27.7" y="51.3">2</text>
<text x="27.7" y="53">3</text>
<text x="3.4" y="59.9">E</text>
<text x="24.3" y="55.6">4</text>
<text x="24.3" y="57.4">5</text>
<text x="24.3" y="59.1">6</text>
<text x="27.7" y="54.8">4</text>
<text x="27.7" y="56.5">5</text>
<text x="27.7" y="58.2">6</text>
<text x="27.7" y="59.9">7</text>
<text x="292.6" y="59.9">E</text>
<text x="23.5" y="66">10</text>
<text x="24.3" y="60.8">7</text>
<text x="24.3" y="62.5">8</text>
<text x="24.3" y="64.2">9</text>
<text x="27.7" y="61.6">8</text>
<text x="27.7" y="63.4">9</text>
<text x="27.7" y="65.1">10</text>
<text x="23.5" y="69.4">12</text>
<text x="23.5" y="71.1">13</text>
<text x="23.7" y="67.7">11</text>
<text x="27.7" y="66.8">11</text>
<text x="27.7" y="68.5">12</text>
<text x="27.7" y="70.3">13</text>
<text x="27.7" y="72">14</text>
<text x="246.7" y="70.3">A5</text>
<text x="246.7" y="72">A4</text>
<text x="251.1" y="71.1">RxN0</text>
<text x="23.5" y="72.9">14</text>
<text x="23.5" y="74.5">15</text>
<text x="23.5" y="76.3">16</text>
<text x="23.5" y="78">17</text>
<text x="27.7" y="73.7">15</text>
<text x="27.7" y="75.4">16</text>
<text x="27.7" y="77.1">17</text>
<text x="246.7" y="73.7">A7</text>
<text x="246.7" y="75.4">A6</text>
<text x="246.7" y="77.1">A9</text>
<text x="251.1" y="72.9">RxP0</text>
<text x="251.1" y="74.5">RxN1</text>
<text x="251.1" y="76.3">RxP1</text>
<text x="251.1" y="78">RxN2</text>
<text x="23.5" y="79.7">18</text>
<text x="23.5" y="81.4">19</text>
<text x="23.5" y="83.1">20</text>
<text x="27.7" y="78.9">18</text>
<text x="27.7" y="80.6">19</text>
<text x="27.7" y="82.3">20</text>
<text x="245.9" y="82.3">A10</text>
<text x="246.1" y="80.6">A11</text>
<text x="246.7" y="78.9">A8</text>
<text x="251.1" y="79.7">RxP2</text>
<text x="251.1" y="81.4">RxN3</text>
<text x="251.1" y="83.1">RxP3</text>
<text x="19.6" y="86.6">SHIELD</text>
<text x="19.6" y="88.3">SHIELD</text>
<text x="27.7" y="85.7">S1</text>
<text x="27.7" y="87.5">S2</text>
<text x="27.7" y="89.2">S3</text>
<text x="246.7" y="84">A3</text>
<text x="246.7" y="85.7">B3</text>
<text x="246.7" y="87.5">B5</text>
<text x="246.7" y="89.2">B6</text>
<text x="251.1" y="84.9">RxAUXP</text>
<text x="251.1" y="86.6">RxAUXN</text>
<text x="251.1" y="88.3">RxSRCDET</text>
<text x="3.4" y="91.5">D</text>
<text x="19.6" y="90">SHIELD</text>
<text x="19.6" y="91.8">SHIELD</text>
<text x="19.6" y="93.5">SHIELD</text>
<text x="19.6" y="95.2">SHIELD</text>
<text x="27.7" y="90.9">S4</text>
<text x="27.7" y="92.6">S5</text>
<text x="27.7" y="94.4">S6</text>
<text x="251.1" y="90">RxHPD</text>
<text x="292.5" y="91.5">D</text>
<text x="19.6" y="96.9">SHIELD</text>
<text x="19.6" y="98.6">SHIELD</text>
<text x="19.6" y="100.4">SHIELD</text>
<text x="27.7" y="96.1">S7</text>
<text x="27.7" y="97.8">S8</text>
<text x="27.7" y="99.5">S9</text>
<text x="27.7" y="101.2">S10</text>
<text x="19.6" y="102.1">SHIELD</text>
<text x="19.6" y="103.8">SHIELD</text>
<text x="19.6" y="105.5">SHIELD</text>
<text x="19.6" y="107.3">SHIELD</text>
<text x="27.7" y="103">S11</text>
<text x="27.7" y="104.7">S12</text>
<text x="27.7" y="106.4">S13</text>
<text x="3.4" y="123">C</text>
<text x="292.5" y="123">C</text>
<text x="3.4" y="154.6">B</text>
<text x="292.6" y="154.6">B</text>
<text x="3.4" y="186.1">A</text>
<text x="292.5" y="186.1">A</text>
<text x="21.3" y="198.5">8</text>
<text x="57.8" y="198.5">7</text>
<text x="94.4" y="198.5">6</text>
<text x="131" y="198.5">5</text>
<text x="167.6" y="198.5">4</text>
<text x="204.1" y="198.5">3</text>
<text x="240.7" y="198.5">2</text>
<text x="277" y="198.5">1</text>
</g>
<g font-size="1.4">
<text x="231.2" y="12.7">1</text>
<text x="233.7" y="15.6">REVISION</text>
<text x="253.4" y="15.6">DESCRIPTION</text>
<text x="276.2" y="15.6">DATE</text>
<text x="283.2" y="15.6">APPROVED</text>
<text x="291.6" y="170.3" transform="rotate(90 291.6 170.3)">1</text>
</g>
<g font-size="1.2">
<text x="229.9" y="173.6">PROJECT</text>
<text x="205.6" y="176.8">ENG:</text>
<text x="205.6" y="179.4">DSN:</text>
<text x="210.4" y="177.9">*</text>
<text x="210.8" y="174.4">APPROVALS</text>
<text x="223.4" y="177.9">--/--/--</text>
<text x="224.2" y="174.4">DATE</text>
<text x="205.6" y="182">CHK:</text>
<text x="209.4" y="185.3">REFERENCE DOCUMENTS</text>
<text x="210.4" y="180.5">*</text>
<text x="210.4" y="182.9">*</text>
<text x="223.4" y="180.5">--/--/--</text>
<text x="223.4" y="183">--/--/--</text>
<text x="229.7" y="180.3">PROJECT REVISION:</text>
<text x="229.9" y="182.9">TITLE</text>
<text x="248.6" y="180.1">DOCUMENT REVISION:</text>
<text x="267.5" y="180.1">DESIGN ITEM:</text>
<text x="205.6" y="187.2">BOM:</text>
<text x="205.8" y="189.7">ASSY DWG:</text>
<text x="230.7" y="189.7">SIZE</text>
<text x="234.9" y="189.7">CAGE CODE</text>
<text x="244.3" y="189.7">DWG NO.</text>
<text x="287.4" y="189.7">REV</text>
<text x="205.6" y="192.3">FAB DWG:</text>
<text x="205.6" y="194.9">PCB DWG:</text>
<text x="229.7" y="194.9">SCALE:</text>
<text x="240.9" y="194.9">FILE NAME</text>
<text x="274.5" y="194.9">SHEET</text>
<text x="284.4" y="194.9">OF</text>
</g>
<g font-size=".9">
<text x="223" y="13.6">DWG. NO.</text>
<text x="228" y="13.6">REV. SHT.</text>
<text x="293.1" y="155.1" transform="rotate(90 293.1 155.1)">DWG. NO.</text>
<text x="293.1" y="167.1" transform="rotate(90 293.1 167.1)">REV. SHT.</text>
</g>
</svg>
